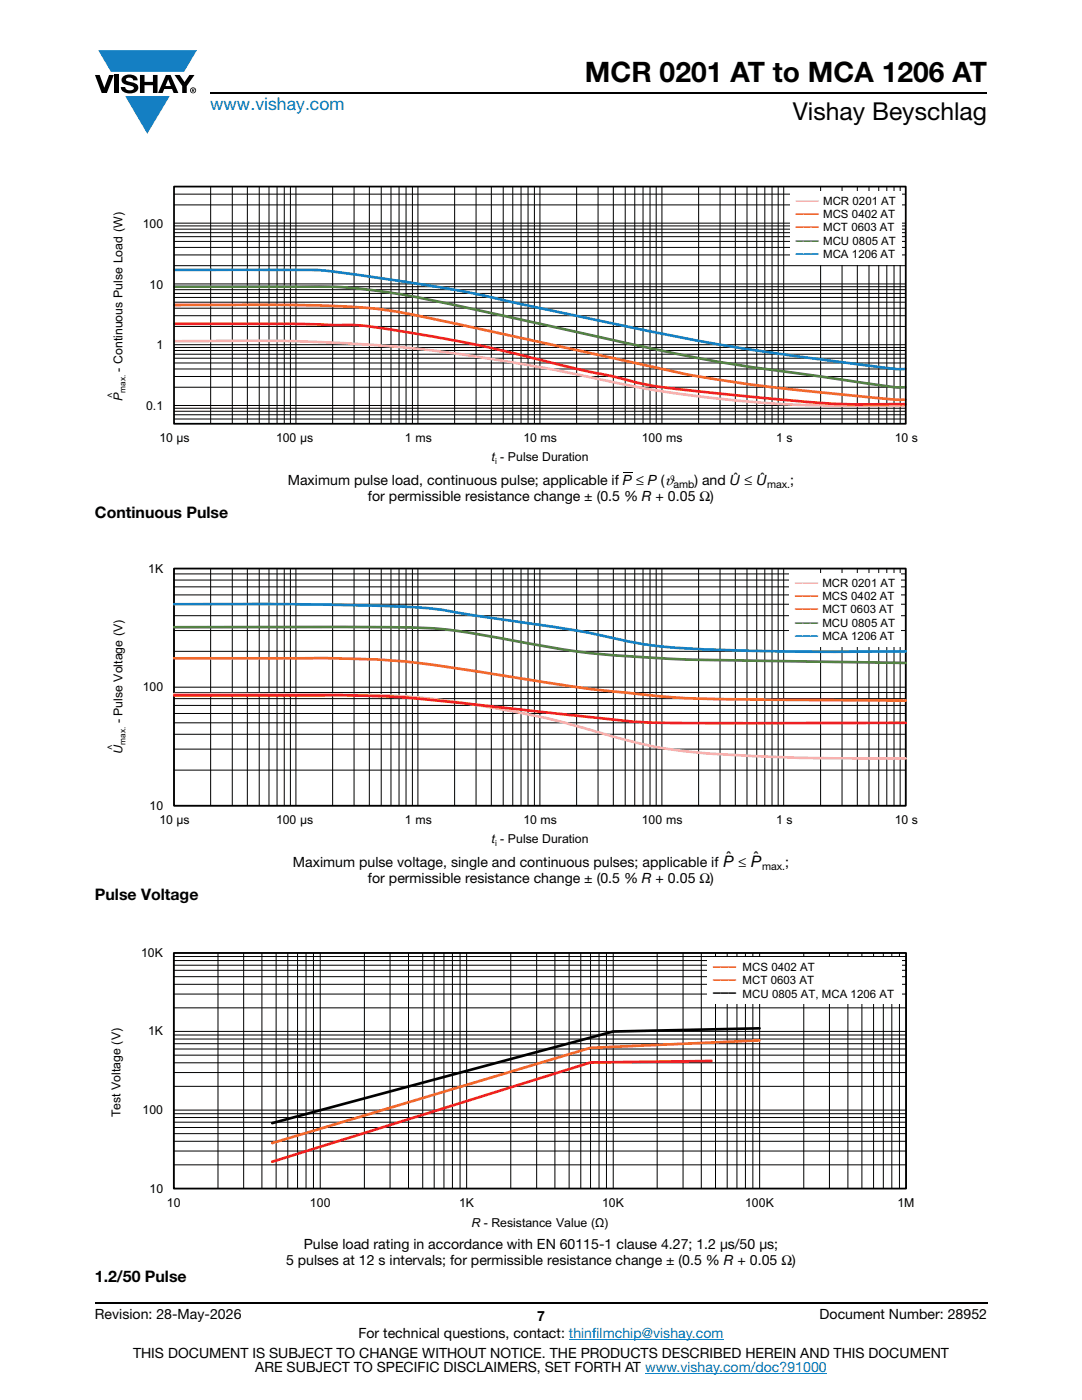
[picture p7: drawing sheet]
<svg xmlns="http://www.w3.org/2000/svg" width="216mm" height="279mm" viewBox="0 0 216 279" stroke-linecap="round" stroke-linejoin="round" font-family="sans-serif">
<g fill="#147fc3">
<path d="M19.6 10h19.7l-2.6 4.3h-1.1h-13.5z"/>
<path d="M25 19.2h8.9l-4.5 7.5z"/>
</g>
<g fill="#000">
<path d="M18.9 15h1l.9 2.5 1-2.5h.9l-1.4 3.6h-1zM22.9 15h.9v3.6h-.9zM24.6 15.3a2.1 2.1 0 0 1 2.8 .3l.1 .4h-.9a.79 .79 0 0 0-.7-.5 .79 .79 0 0 0-.8 .4l.3 .3 1 .2a1.08 1.08 0 0 1 1.2 1 1.08 1.08 0 0 1-1.1 1.2 1.73 1.73 0 0 1-2.4-1.2h.9a.96 .96 0 0 0 .8 .6 .96 .96 0 0 0 .9-.4 1.31 1.31 0 0 0-1.2-.6 1.03 1.03 0 0 1-1.1-.6 1.03 1.03 0 0 1 .2-1.1zM27.9 15h.9v1.3h1.7v-1.3h.9v3.6h-.9v-1.6h-1.7v1.6h-.9zM34.8 15h1.1l.9 1.4 1-1.4h1l-1.5 2.2v1.4h-.9v-1.4zM124.3 94.3h1.8v.2h-1.8z"/>
<path d="M33.6 15.9l.5 1.3h-1.1zM33.1 15l-1.6 3.6h1l.3-.8h1.5l.3 .8h1l-1.6-3.6z"/>
<path d="M38.4 17.8h.2v.2h-.2zM38.3 17.7v.7h.1v-.3l.4 .3-.2-.3 .2-.2-.1-.2z"/>
<path d="M38.1 18a.46 .46 0 0 1 .9 0 .46 .46 0 0 1-.9 0zM37.9 18a.6 .6 0 0 0 1.2 0 .6 .6 0 0 0-1.2 0z"/>
</g>
<path d="M42 18.6h155M18.9 260h178.1" fill="none" stroke="#000" stroke-width=".36"/>
<path d="M113.5 267.3h30.9M128.7 274h36.3" fill="none" stroke="#007ec4" stroke-width=".2"/>
<g fill="none" stroke="#000" stroke-width=".2">
<path d="M34.7 38.7h146M42 37.2v47.4M46.4 37.2v47.4M49.4 37.2v47.4M51.7 37.2v47.4M53.7 37.2v47.4M55.3 37.2v47.4M56.7 37.2v47.4M58 37.2v47.4M59.1 37.2v47.4M66.4 37.2v47.4M70.7 37.2v47.4"/>
<path d="M73.7 37.2v47.4M76.1 37.2v47.4M78 37.2v47.4M79.6 37.2v47.4M81 37.2v47.4M82.3 37.2v47.4M83.4 37.2v47.4M90.7 37.2v47.4M95 37.2v47.4M98 37.2v47.4M100.4 37.2v47.4M102.3 37.2v47.4"/>
<path d="M104 37.2v47.4M105.4 37.2v47.4M106.6 37.2v47.4M107.7 37.2v47.4M115.1 37.2v47.4M119.3 37.2v47.4M122.4 37.2v47.4M124.8 37.2v47.4M126.7 37.2v47.4M128.3 37.2v47.4M129.7 37.2v47.4M130.9 37.2v47.4"/>
<path d="M132.1 37.2v47.4M139.4 37.2v47.4M143.7 37.2v47.4M146.7 37.2v47.4M149.1 37.2v47.4M151 37.2v47.4M152.6 37.2v47.4M154.1 37.2v47.4M155.3 37.2v47.4M156.4 37.2v47.4M163.7 37.2v47.4M168 37.2v47.4"/>
<path d="M171.1 37.2v47.4M173.4 37.2v47.4M175.3 37.2v47.4M177 37.2v47.4M178.4 37.2v47.4M179.6 37.2v47.4M34.7 40.9h146M34.7 45.1h146M34.7 45.7h146M34.7 46.4h146M34.7 47.2h146M34.7 48.2h146"/>
<path d="M34.7 49.4h146M34.7 50.9h146M34.7 53h146M34.7 57.2h146M34.7 57.8h146M34.7 58.6h146M34.7 59.4h146M34.7 44.5h146M34.7 56.7h146M34.7 60.3h146M34.7 61.5h146M34.7 63h146"/>
<path d="M34.7 65.2h146M34.7 69.3h146M34.7 69.9h146M34.7 70.7h146M34.7 71.5h146M34.7 72.4h146M34.7 73.6h146M34.7 75.1h146M34.7 77.3h146M34.7 68.8h146M34.7 81.5h146M34.7 82.1h146"/>
<path d="M34.7 82.8h146M34.7 83.6h146M34.7 80.9h146"/>
</g>
<path d="M34.9 68.1h1.6a356.3 356.3 0 0 1 53.4 2.3 441.2 441.2 0 0 1 37.3 6.9 244.4 244.4 0 0 0 50.1 3.6h3.3" fill="none" stroke="#f8adae" stroke-width=".53"/>
<path d="M34.8 64.6h14.1a251.4 251.4 0 0 1 17.5 .3h.6a45.7 45.7 0 0 1 11.8 1 319.4 319.4 0 0 1 36.3 7.7l8.6 1.9a66.7 66.7 0 0 0 14.7 2.5 498.8 498.8 0 0 0 31.8 2.7h10.4" fill="none" stroke="#ee1f23" stroke-width=".53"/>
<path d="M34.8 60.9l10.2-.1a269.5 269.5 0 0 1 31.8 1 872.9 872.9 0 0 1 38.8 8.2l14.5 3.2a247.5 247.5 0 0 0 35.9 5.3l7.2 .8a40.3 40.3 0 0 0 7.4 .4" fill="none" stroke="#f16b22" stroke-width=".53"/>
<path d="M34.8 57.2h24.3a114.3 114.3 0 0 1 30.5 3.4l19.9 4.4a564.7 564.7 0 0 0 41.1 8.4l24.2 3.4a22 22 0 0 0 5.8 .5" fill="none" stroke="#4e823b" stroke-width=".53"/>
<path d="M34.8 53.9h26.2a70.3 70.3 0 0 1 12.5 1.3 278.8 278.8 0 0 1 32.4 5.9l8.2 1.7a525.5 525.5 0 0 0 61.8 10.5l3.1 .4 1.6-.1" fill="none" stroke="#147fc3" stroke-width=".53"/>
<path d="M157.6 38.2h22.3v14.6h-22.3z" fill="#fff"/>
<path d="M34.7 37.2h146v47.4h-146zM34.7 113.5h146v47.3h-146z" fill="none" stroke="#000" stroke-width=".35"/>
<g fill="none" stroke="#000" stroke-width=".2">
<path d="M34.7 118.7h146M34.7 117.1h146M34.7 115.8h146M34.7 114.5h146M34.7 113.5h146v47.3h-146zM42 113.5v47.3M46.3 113.5v47.3M49.4 113.5v47.3M51.7 113.5v47.3M53.7 113.5v47.3M55.3 113.5v47.3M56.7 113.5v47.3"/>
<path d="M57.9 113.5v47.3M59 113.5v47.3M66.4 113.5v47.3M70.6 113.5v47.3M73.7 113.5v47.3M76.1 113.5v47.3M78 113.5v47.3M79.6 113.5v47.3M81 113.5v47.3M82.3 113.5v47.3M83.4 113.5v47.3M90.7 113.5v47.3"/>
<path d="M95 113.5v47.3M98 113.5v47.3M100.4 113.5v47.3M102.3 113.5v47.3M104 113.5v47.3M105.4 113.5v47.3M106.6 113.5v47.3M107.7 113.5v47.3M115.1 113.5v47.3M119.3 113.5v47.3M122.4 113.5v47.3M124.8 113.5v47.3"/>
<path d="M126.7 113.5v47.3M128.3 113.5v47.3M129.7 113.5v47.3M130.9 113.5v47.3M132.1 113.5v47.3M139.4 113.5v47.3M143.7 113.5v47.3M146.7 113.5v47.3M149.1 113.5v47.3M151 113.5v47.3M152.6 113.5v47.3M154 113.5v47.3"/>
<path d="M155.3 113.5v47.3M156.4 113.5v47.3M163.7 113.5v47.3M168 113.5v47.3M171.1 113.5v47.3M173.4 113.5v47.3M175.3 113.5v47.3M176.9 113.5v47.3M178.4 113.5v47.3M179.6 113.5v47.3M34.7 139.4h146M34.7 138.2h146"/>
<path d="M34.7 130h146M34.7 125.8h146M34.7 122.9h146M34.7 120.6h146M34.7 137.1h146M34.7 153.7h146M34.7 149.5h146M34.7 146.5h146M34.7 144.3h146M34.7 142.4h146M34.7 140.8h146"/>
</g>
<path d="M34.7 138.5h21.1a432.8 432.8 0 0 1 27.6 .7 202.6 202.6 0 0 1 41.1 8.4 108.6 108.6 0 0 0 25.4 3.3 536.1 536.1 0 0 0 30.8 .5" fill="none" stroke="#f8adae" stroke-width=".53"/>
<path d="M34.7 138.8h30.4a199.2 199.2 0 0 1 28.7 1.7l17.1 1.9a253.5 253.5 0 0 0 21.2 1.9h48.6" fill="none" stroke="#ee1f23" stroke-width=".53"/>
<path d="M34.7 131.4l28.7-.1a170.4 170.4 0 0 1 33.1 2.9 356.5 356.5 0 0 0 26.6 3.9 192.6 192.6 0 0 0 28 1.5l29.6 .2" fill="none" stroke="#f16b22" stroke-width=".53"/>
<path d="M34.7 125.2l23.5-.1a416.5 416.5 0 0 1 30.4 .5l4.8 .6a397.5 397.5 0 0 0 26.3 4.3l9.2 .7a372.2 372.2 0 0 0 26.6 .7l25.2 .4" fill="none" stroke="#4e823b" stroke-width=".53"/>
<path d="M34.7 120.6h24.4a375.3 375.3 0 0 1 28.1 1l10.3 1.6a289.7 289.7 0 0 1 30.2 5.2 197.6 197.6 0 0 0 25.4 1.5l10.4 .2 17.2-.1" fill="none" stroke="#147fc3" stroke-width=".53"/>
<path d="M157.4 114.4h22.3v14.7h-22.3z" fill="#fff"/>
<g fill="none" stroke="#000" stroke-width=".2">
<path d="M34.7 198.4h146.1M34.7 196.4h146.1M34.7 194.9h146.1M34.7 193.6h146.1M34.7 192.6h146.1M34.7 191.7h146.1M34.7 190.9h146.1M34.7 190.2h146.1v47h-146.1zM43.5 190.2v47M48.6 190.2v47M52.3 190.2v47M55.1 190.2v47"/>
<path d="M57.4 190.2v47M59.4 190.2v47M61.1 190.2v47M62.5 190.2v47M63.9 190.2v47M72.7 190.2v47M77.8 190.2v47M81.5 190.2v47M84.3 190.2v47M86.6 190.2v47M88.6 190.2v47M90.3 190.2v47"/>
<path d="M91.8 190.2v47M93.1 190.2v47M101.9 190.2v47M107.1 190.2v47M110.7 190.2v47M113.6 190.2v47M115.9 190.2v47M117.8 190.2v47M119.5 190.2v47M121 190.2v47M122.4 190.2v47M131.1 190.2v47"/>
<path d="M136.3 190.2v47M139.9 190.2v47M142.8 190.2v47M145.1 190.2v47M147 190.2v47M148.7 190.2v47M150.2 190.2v47M151.6 190.2v47M160.4 190.2v47M165.5 190.2v47M169.2 190.2v47M172 190.2v47"/>
<path d="M174.3 190.2v47M176.3 190.2v47M178 190.2v47M179.5 190.2v47M34.7 216.8h146.1M34.7 214.1h146.1M34.7 212.1h146.1M34.7 210.6h146.1M34.7 209.4h146.1M34.7 208.3h146.1M34.7 207.4h146.1M34.7 206.6h146.1"/>
<path d="M34.7 201.1h146.1M34.7 205.8h146.1M34.7 232.5h146.1M34.7 229.7h146.1M34.7 227.8h146.1M34.7 226.2h146.1M34.7 225h146.1M34.7 224h146.1M34.7 223h146.1M34.7 222.3h146.1M34.7 221.5h146.1"/>
</g>
<path d="M34.7 190.2h146.1v47h-146.1z" fill="none" stroke="#000" stroke-width=".35"/>
<path d="M142 211.7l-24.2 .3-63.5 19.9" fill="none" stroke="#ee1f23" stroke-width=".53"/>
<path d="M151.6 207.6l-33.8 1.5-63.5 19" fill="none" stroke="#f16b22" stroke-width=".53"/>
<path d="M151.6 205.2l-29.3 .7-68 18.2" fill="none" stroke="#000" stroke-width=".53"/>
<path d="M141.1 191.1h38.7v9.3h-38.7z" fill="#fff"/>
<text font-size="5.6" x="116.7" y="16.4">MCR 0201 AT to MCA 1206 AT</text>
<text font-size="4.9" x="158.2" y="24">Vishay Beyschlag</text>
<text font-size="3.5" fill="#007ec4" x="42" y="21.9">www.vishay.com</text>
<g font-size="3.2">
<text x="18.9" y="103.4">Continuous Pulse</text>
<text x="144.9" y="172.3">ˆ</text>
<text x="150.3" y="172.3">ˆ</text>
<text x="18.9" y="179.6">Pulse Voltage</text>
<text x="18.9" y="255.9">1.2/50 Pulse</text>
</g>
<g font-size="2.8">
<text x="57.4" y="96.8">Maximum pulse load, continuous pulse; applicable if P ≤ P (ϑ</text>
<text x="73.4" y="100">for permissible resistance change ± (0.5 % R + 0.05 Ω)</text>
<text x="138.6" y="96.8">) and U ≤ U</text>
<text x="146.4" y="96.4">ˆ</text>
<text x="151.7" y="96.4">ˆ</text>
<text x="157.7" y="96.8">;</text>
<text x="58.4" y="173.1">Maximum pulse voltage, single and continuous pulses; applicable if P ≤ P</text>
<text x="156.7" y="173.1">;</text>
<text x="73.4" y="176.2">for permissible resistance change ± (0.5 % R + 0.05 Ω)</text>
<text x="60.6" y="249.3">Pulse load rating in accordance with EN 60115-1 clause 4.27; 1.2 μs/50 μs;</text>
<text x="57.1" y="252.5">5 pulses at 12 s intervals; for permissible resistance change ± (0.5 % R + 0.05 Ω)</text>
<text x="18.9" y="263.3">Revision: 28-May-2026</text>
<text x="107.2" y="263.6">7</text>
<text x="163.6" y="263.3">Document Number: 28952</text>
<text x="71.5" y="267.1">For technical questions, contact: thinfilmchip@vishay.com</text>
<text x="26.5" y="271">THIS DOCUMENT IS SUBJECT TO CHANGE WITHOUT NOTICE. THE PRODUCTS DESCRIBED HEREIN AND THIS DOCUMENT</text>
<text x="50.9" y="273.8">ARE SUBJECT TO SPECIFIC DISCLAIMERS, SET FORTH AT www.vishay.com/doc?91000</text>
</g>
<g font-size="2.5">
<text x="28.5" y="45.4">100</text>
<text x="29.9" y="57.6">10</text>
<text x="31.2" y="69.7">1</text>
<text x="24.5" y="74.1" transform="rotate(-90 24.5 74.1)">- Continuous Pulse Load (W)</text>
<text x="24.5" y="80" transform="rotate(-90 24.5 80)">P</text>
<text x="29.2" y="81.9">0.1</text>
<text x="31.8" y="88.2">10 μs</text>
<text x="55.1" y="88.2">100 μs</text>
<text x="80.8" y="88.2">1 ms</text>
<text x="104.4" y="88.2">10 ms</text>
<text x="128.1" y="88.2">100 ms</text>
<text x="154.9" y="88.2">1 s</text>
<text x="178.5" y="88.2">10 s</text>
<text x="98.1" y="92">t - Pulse Duration</text>
<text x="29.6" y="114.3">1K</text>
<text x="28.5" y="137.9">100</text>
<text x="24.5" y="144.4" transform="rotate(-90 24.5 144.4)">- Pulse Voltage (V)</text>
<text x="24.5" y="150.4" transform="rotate(-90 24.5 150.4)">U</text>
<text x="29.9" y="161.6">10</text>
<text x="31.8" y="164.5">10 μs</text>
<text x="55.1" y="164.5">100 μs</text>
<text x="80.8" y="164.5">1 ms</text>
<text x="104.4" y="164.5">10 ms</text>
<text x="128.1" y="164.5">100 ms</text>
<text x="154.9" y="164.5">1 s</text>
<text x="178.5" y="164.5">10 s</text>
<text x="98.1" y="168.3">t - Pulse Duration</text>
<text x="28.2" y="191">10K</text>
<text x="29.5" y="206.7">1K</text>
<text x="24" y="223" transform="rotate(-90 24 223)">Test Voltage (V)</text>
<text x="28.4" y="222.3">100</text>
<text x="29.8" y="238">10</text>
<text x="33.3" y="240.9">10</text>
<text x="61.8" y="240.9">100</text>
<text x="91.6" y="240.9">1K</text>
<text x="94.1" y="244.8">R - Resistance Value (Ω)</text>
<text x="120.2" y="240.9">10K</text>
<text x="148.7" y="240.9">100K</text>
<text x="179.1" y="240.9">1M</text>
</g>
<g font-size="2.3">
<text x="164.2" y="40.9">MCR 0201 AT</text>
<text x="164.2" y="43.6">MCS 0402 AT</text>
<text x="164.2" y="46.2">MCT 0603 AT</text>
<text x="164.2" y="48.8">MCU 0805 AT</text>
<text x="164.2" y="51.5">MCA 1206 AT</text>
<text x="164.1" y="117.2">MCR 0201 AT</text>
<text x="164.1" y="119.8">MCS 0402 AT</text>
<text x="164.1" y="122.4">MCT 0603 AT</text>
<text x="164.1" y="125.1">MCU 0805 AT</text>
<text x="164.1" y="127.7">MCA 1206 AT</text>
<text x="148.2" y="193.8">MCS 0402 AT</text>
<text x="148.2" y="196.5">MCT 0603 AT</text>
<text x="148.2" y="199.1">MCU 0805 AT, MCA 1206 AT</text>
</g>
<g font-size="2.1">
<text x="134.4" y="97.3">amb</text>
<text x="153.1" y="97.3">max.</text>
<text x="152.1" y="173.6">max.</text>
</g>
<g font-size="1.9">
<text x="22.6" y="79.5" transform="rotate(-90 22.6 79.5)">˄</text>
<text x="22.6" y="149.6" transform="rotate(-90 22.6 149.6)">˄</text>
</g>
<g font-size="1.7">
<text x="25.1" y="78.4" transform="rotate(-90 25.1 78.4)">max.</text>
<text x="98.8" y="92.6">i</text>
<text x="25.1" y="148.6" transform="rotate(-90 25.1 148.6)">max.</text>
<text x="98.8" y="168.9">i</text>
</g>
<g font-size="1.5" fill="#f8adae">
<text x="158.8" y="40.5">▬▬▬</text>
<text x="158.7" y="116.7">▬▬▬</text>
</g>
<g font-size="1.5" fill="#ee1f23">
<text x="158.8" y="43.1">▬▬▬</text>
<text x="158.7" y="119.4">▬▬▬</text>
<text x="142.3" y="193.4">▬▬▬</text>
</g>
<g font-size="1.5" fill="#f16b22">
<text x="158.8" y="45.8">▬▬▬</text>
<text x="158.7" y="122">▬▬▬</text>
<text x="142.3" y="196">▬▬▬</text>
</g>
<g font-size="1.5" fill="#4e823b">
<text x="158.8" y="48.4">▬▬▬</text>
<text x="158.7" y="124.7">▬▬▬</text>
</g>
<g font-size="1.5" fill="#147fc3">
<text x="158.8" y="51.1">▬▬▬</text>
<text x="158.7" y="127.3">▬▬▬</text>
</g>
<text font-size="1.5" x="142.3" y="198.7">▬▬▬</text>
</svg>
